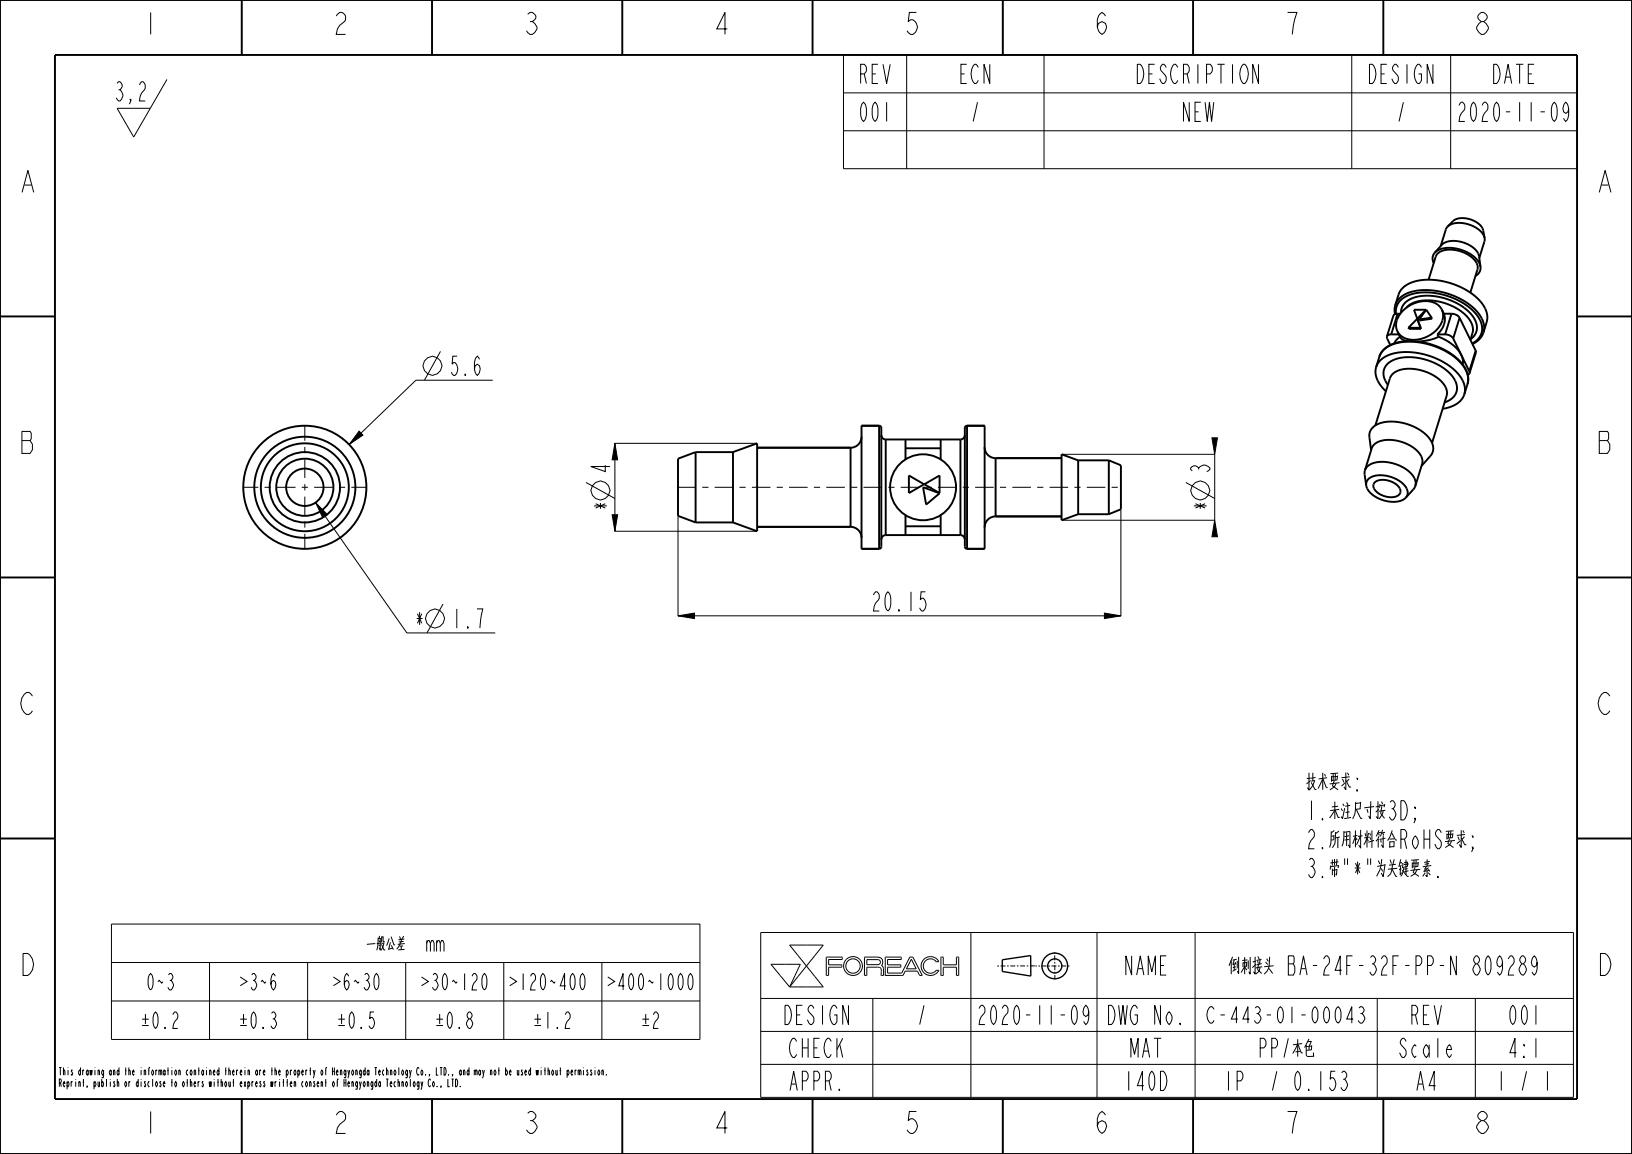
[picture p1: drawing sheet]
<svg xmlns="http://www.w3.org/2000/svg" width="297mm" height="210mm" viewBox="0 0 297 210" stroke-linecap="round" stroke-linejoin="round" font-family="sans-serif">
<g fill="none" stroke="#000" stroke-width=".18">
<path d="M21.3 15.2l.3-.3a.78 .78 0 0 1 .6 .6 .78 .78 0 0 1-.4 .8l.3 .3a1.2 1.2 0 0 1-.3 1.8h-.2l-.4-.6M21.6 16.3h.2M23.8 18.4l-.1-.3h.1v.3l-.3 .6M25.4 15.5l.4-.6h.2a1.25 1.25 0 0 1-.2 2l-.3 .6-.1 .9h1M30.4 14.5l-6.1 10.4-3-5.2h6.1M153.5 10h133.5v20.7h-133.5zM153.5 16.9h133.5M165 10v20.7M190 10v20.7M246 10v20.7M264 10v20.7M153.5 23.8h133.5"/>
<path d="M65.4 78.5l.6 .7-2.5 1.7zM80.2 63.9l-3 5.3M89.7 69.2h-14l-12.2 11.7M220.6 79.7h1l-.5 3zM57.4 91.5l2.2 2.1-.9 .6zM57.4 91.5l16.6 23.7h16.1M106.7 87.8l5.2 2.9M111.4 93.7h1l-.5 3zM111.9 96.7h25.8M111.9 80.7h25.8M111.9 80.7l.5 3h-1zM111.9 80.7v16"/>
<path d="M123.4 93.9v18.2M193.3 94.7h27.8M193.3 82.7h27.8M204 92.7v19.4M215.8 87.8l5.3 2.9M221.1 94.7l.5 3h-1zM221.1 82.6v12.1M80.6 109.9l-2.9 5.3M123.4 112.1l3-.5v1zM123.4 112.1h80.6M201 111.6l3 .5-3 .5zM20.3 168.2h107.1v21h-107.1z"/>
<path d="M20.3 175.2h107.1M38.1 175.2v14M56 175.2v14M73.8 175.2v14M78.3 171.7l.3-.5h.2l.2 .5v1.5M79.5 171.7l.2-.5h.2l.2 .5v1.5M79.5 171.2v2M80.1 171.7l.3-.5h.2l.2 .5v1.5M91.7 175.2v14M109.5 175.2v14M138.4 169.7h147.9v30h-147.9zM140.3 175.5h5.3l-1.9 4.1z"/>
<path d="M143.7 172h6.1l-3 3.8zM146.8 175.8l3 3.8h-6.1M146.8 175.8l-3.1 3.8M150.8 177.5v-1.5h2.4v-.4h-2.4v-1h2.4l.1-.4h-2.9v3.3h.4M157.8 174.6l2.1 .1 .3 .1v.4l-.4 .3h-2zM157.8 177.5v-1.5h1.9l.4 .1 .2 .2 .1 1.2h.4M160.8 177.5v-1.3l-.4-.5 .2-.6-.2-.7-.7-.2h-2.3l-.1 3.3h.5M164.3 177.5h.1M165.9 174.6l.8 1.7h-1.7zM166.1 174.2h-.5l-1.5 2.9h-2.6v-1.1h2.4v-.4h-2.4v-1h2.5v-.4h-2.9v3.3h3.2M166.1 174.2h.1M166.1 174.2l1.7 3.3h-.4l-.4-.8h-2.3l-.4 .8"/>
<path d="M170.4 175l-.7-.5h-.8l-.6 .5-.3 .8 .3 .8 .6 .4h.8l.7-.4M170.4 176.6h.1M170.4 175h.1M170.4 176.6h.4M170.4 175h.5l-.4-.5-.5-.3-.7-.1-.7 .1-.5 .4-.3 .5-.2 .5 .1 .7 .5 .8 1 .4 1-.2 .7-.7M170.8 176.6h.1M171.2 174.2h.5v1.4h2.4v-1.4h.4v3.3h-.4v-1.5h-2.4v1.5h-.5zM176.7 169.7v30M199.6 169.7v30M217.5 169.7v30M20.3 182.2h107.1M138.4 181.7h147.9"/>
<path d="M138.4 187.7h147.9M138.4 193.7h147.9M158.8 181.7v18M250.6 181.7v18M268.5 181.7v18"/>
<circle cx="78.7" cy="66.6" r="1.72"/>
<circle cx="109.3" cy="89.3" r="1.72"/>
<circle cx="218.4" cy="89.3" r="1.72"/>
<circle cx="79.1" cy="112.6" r="1.72"/>
<circle cx="155.2" cy="175.8" r="1.31"/>
<circle cx="155.2" cy="175.8" r="1.71"/>
</g>
<path d="M57.4 91.5l2.2 2.1-.9 .6zM65.4 78.5l.6 .7-2.5 1.7zM111.9 80.7l.5 3h-1zM111.4 93.7h1l-.5 3zM220.6 79.7h1l-.5 3zM221.1 94.7l.5 3h-1zM123.4 112.1l3-.5v1zM201 111.6l3 .5-3 .5z" fill="#000"/>
<g fill="none" stroke="#000" stroke-width=".35">
<path d="M0 0h297v210h-297zM10 10h277v190h-277zM44 .1v10M78.6 .1v10M113.2 .1v10M147.9 .1v10M182.5 .1v10M217.1 .1v10M251.7 .1v10M0 57.6h10M253.9 57.2a3.3 3.3 0 0 1 2.6-4 12.7 12.7 0 0 1 12.8 4.2 3.3 3.3 0 0 1-1.3 5.2M254.1 57.1a3.2 3.2 0 0 1 2.6-3.5 12.2 12.2 0 0 1 12.3 4.1 3.1 3.1 0 0 1-1.1 4.8"/>
<path d="M254.3 57.1l-1.1 3.8M254.3 57.1l-.5 .1-.2 .2-1.2 3.8M254.3 57.1h.5M255 56.9a3.1 3.1 0 0 1 2.9-2.9 10.9 10.9 0 0 1 10.2 3.7 2.69 2.69 0 0 1-.5 4M255.9 56a5.8 5.8 0 0 1 5.4-1.2 8.8 8.8 0 0 1 6.5 4 2.53 2.53 0 0 1 .2 1.8l-.4 1.2M256.3 59.6l.1 .2h2.2M256.3 59.6h2.2l.1 .2M258.8 57.4l-.8 .8-.1-.2M259.5 56.4l-3.2 3.2M259.5 56.4h-2.2l1.3 3.4M259.5 56.4h.1M259.6 56.4l.9 1.4"/>
<path d="M259.6 56.4l-1.3 1.7M260.5 57.8l.1 .2-2.3 .3v-.2M260.5 57.8l-2.2 .3M264.2 57.1h-1.4a3.5 3.5 0 0 1-1.2 3.8M264.2 57.1a1.74 1.74 0 0 1 1.4 .7M264.2 57.1l-1.2 3.8M265.6 57.8l-1.1 3.8M265.6 57.8l3 6M287 57.6h10M156.8 79.5a2 2 0 0 1-2 2M156.8 77.5h3.2M160 77.5v22.4"/>
<path d="M160 77.5l.3 .2 .1 .2v21.6l-.2 .3-.2 .1M160.4 79.2a.8 .8 0 0 0 .8 .8M161.2 80v17.4M161.2 80h13.6M164.8 80v3.6M171.2 80v3.6M174.8 80v17.4M175.6 79.2a.8 .8 0 0 1-.8 .8M176 77.5l-.4 .2v.2v21.6l.2 .3 .2 .1M176 77.5h3.2M176 77.5v22.4M251.8 63.7a7.9 7.9 0 0 1 6.9-1.5 11.3 11.3 0 0 1 8.1 5.1 3.5 3.5 0 0 1 .3 2.6 4.5 4.5 0 0 0-2-4.6 12.8 12.8 0 0 0-11.8-2.6 3.7 3.7 0 0 0-2.3 2.2z"/>
<path d="M252.4 61.2v.3l.6 1.3M252.6 70a2.77 2.77 0 0 1 1.4-4.7 10.4 10.4 0 0 1 10.5 3.5 2.73 2.73 0 0 1-1.6 4.4M252.9 68.9a3.2 3.2 0 0 1 3.2-1.8 7.9 7.9 0 0 1 7 3.4 2.13 2.13 0 0 1 .2 1.5M253.2 60.9h1.4M253.2 60.9l-.5 .1-.3 .2M254.8 61.3l-.7 .6-.4 .6M254.8 61.4l.5 .4 .8 .3M261.6 60.9h1.4M261.6 60.9l.2 .4M261.8 61.3l-1.7 .6-2.1 .3M261.8 61.3a6.6 6.6 0 0 1 4.4 4.1v.9M263 60.9a1.74 1.74 0 0 1 1.5 .7"/>
<path d="M264.5 61.6l2.9 6M267.4 67.6v.3M267.4 67.9l-.3 .3M268.6 63.8l-1.2 3.8M268.6 63.8v.4l-1.2 3.7M137.8 95.9h17M137.8 81.5h17M154.8 81.5v14.4M154.8 95.9a2 2 0 0 1 2 2M156.8 99.9h3.2M161.2 97.4a.8 .8 0 0 0-.8 .8M161.2 97.4h13.6"/>
<path d="M164.8 95.8h6.4M164.8 93.7v3.7M164.8 81.6h6.4M165.4 86.5l2.8 1.6-2.8 1.6zM168 88.7l3 1.1-2.5 2zM168.2 88.1l2.8-1.6v3.2zM171.2 93.7v3.7M174.8 97.4a.8 .8 0 0 1 .8 .8M176 99.9h3.2M179.2 81.4a2 2 0 0 0 2 2M181.2 94a2 2 0 0 0-2 2M181.2 94h12"/>
<path d="M181.2 83.4h12M181.2 83.4v10.6M0 105.1h10M287 105.1h10M0 152.6h10M287 152.6h10M44 200.1v10M78.6 200.1v10M113.2 200.1v10M147.9 200.1v10M182.5 200.1v10M217.1 200.1v10"/>
<path d="M251.7 200.1v10"/>
<circle cx="55.5" cy="88.7" r="9.2"/>
</g>
<g fill="none" stroke="#000" stroke-width=".25">
<path d="M187.6 173.9v3.7l-5.2-.8v-2.1l5.2-.8"/>
<circle cx="192" cy="175.8" r="2.34"/>
<circle cx="192" cy="175.8" r="1.29"/>
</g>
<path d="M181.5 175.8h6.8M191.9 173.3l.1 5M194.6 175.8h-6.2" fill="none" stroke="#000" stroke-width=".18" stroke-dasharray=".3 .3 .9 .3" stroke-linecap="butt"/>
<!-- layer: 02___PRT_ALL_AXES -->
<g fill="none" stroke="#000" stroke-width=".35">
<path d="M253.9 55.5l.6-1.9a4.4 4.4 0 0 1 3.9-2.6 12.9 12.9 0 0 1 11.5 4.5 3.7 3.7 0 0 1 .7 3.1l-.6 1.9M260 50.9l1.3-4.2a2.61 2.61 0 0 1 2.8-1.3 5.3 5.3 0 0 1 4.8 2.9v.7l-1.3 4.2M261.1 46l1.3-1.4a4.5 4.5 0 0 1 4.9 0l1.1 .7 .6 .8 .4 2.5M261.1 46a1.62 1.62 0 0 0-.2 1.9M261.1 46a5.1 5.1 0 0 1 5.4-.3 4.4 4.4 0 0 1 2.9 2.9M262.4 56.3a3.7 3.7 0 0 1-1.8 4.5 4.8 4.8 0 0 1-5.8 .1l-.5-.6M262.4 56.3a3.7 3.7 0 0 0-4.6-1.3 4.8 4.8 0 0 0-3.7 4.5l.2 .8M262.4 56.3l.4 .8M263.4 41.2a4.6 4.6 0 0 1 5.2 .2l1.1 .9 .5 1M263.4 41.2l1-1a4 4 0 0 1 4.8 .6l.7 .9 .3 1.6M263.4 41.2l-.3 .5-.9 3.1M269.4 48.6a1.64 1.64 0 0 1-.9 1.6"/>
<path d="M270.2 43.3v.5l-1 3.1M160 77.5h-3.2v22.4h3.2M176 77.5h3.2v22.4h-3.2M250.4 66.8a4.4 4.4 0 0 1 3.9-2.6 12.9 12.9 0 0 1 11.5 4.4 3.7 3.7 0 0 1 .7 3.2M250.4 66.8a4.5 4.5 0 0 0 1.8 4.4M251 64.9l-.6 1.9M252.9 68.9l-2.6 8.5M254.3 60.3l.5 1.1M263.3 72l-2.7 8.6M266.5 71.8a4.4 4.4 0 0 1-4 2.6M267.1 69.9l-.6 1.9M126.6 95.1h6.8"/>
<path d="M126.6 82.3h6.8M126.6 82.3l-3.2 1.2v10.4l3.2 1.2M126.6 82.3v12.8M133.4 82.3l4.4-1.6v16l-4.4-1.6M133.4 82.3v12.8M137.8 95.9h17M137.8 81.5h17M181.2 94h12M181.2 83.4h12M196.2 83.8l-3-1.1v12l3-1.1M196.2 83.8v9.8M196.2 93.6h5.6"/>
<path d="M196.2 83.8h5.6M201.8 83.8l2.2 .9v8l-2.2 .9M201.8 83.8v9.8M248.4 85.6l1.2-4a3.1 3.1 0 0 1 3.3-1.6 6.7 6.7 0 0 1 5.8 3.2l.1 1-1.2 4.2M248.4 85.6l-.1 .6 .3 2.1M248.4 85.6a3.1 3.1 0 0 1 3.3-1.6 6.7 6.7 0 0 1 5.8 3.2l.1 .6v.6M248.6 88.4a1.84 1.84 0 0 1 2.1-1.9 5.6 5.6 0 0 1 5.4 2.6 1.37 1.37 0 0 1-.3 1.5M248.6 88.4a4.7 4.7 0 0 0 4.2 2.9l1.8-.1 .6-.2 .6-.4M249.5 81.9l-.3-2.3a2.51 2.51 0 0 1 2.3-2.7 9 9 0 0 1 8.9 3.3 2.26 2.26 0 0 1-.1 2.8l-1.6 1.8M250.2 87.8a3.4 3.4 0 0 1 4.6 1.4 1.25 1.25 0 0 1-1.5 1.3 3.4 3.4 0 0 1-3.4-2l.1-.4zM257.6 88.4l-.3 .5-1.5 1.7"/>
<circle cx="55.5" cy="88.7" r="11.2"/>
<circle cx="55.5" cy="88.7" r="8"/>
<circle cx="55.5" cy="88.7" r="6.4"/>
<circle cx="55.5" cy="88.7" r="5.2"/>
<circle cx="55.5" cy="88.7" r="3.4"/>
<circle cx="168" cy="88.7" r="6"/>
</g>
<path d="M123.3 88.7h80.8" fill="none" stroke="#000" stroke-width=".18" stroke-dasharray="1.1 1.1 3.4 1.1" stroke-dashoffset="2.3" stroke-linecap="butt"/>
<path d="M55.5 88.7v11.3M55.5 88.7v-11.3M55.5 88.7h-11.3M55.5 88.7h11.3" fill="none" stroke="#000" stroke-width=".18" stroke-dasharray="1.1 1.1 3.4 1.1" stroke-dashoffset=".6" stroke-linecap="butt"/>
<g font-size="5.2">
<text x="26.1" y="6.3">1</text>
<text x="60.7" y="6.3">2</text>
<text x="95.4" y="6.3">3</text>
<text x="130" y="6.3">4</text>
<text x="164.6" y="6.3">5</text>
<text x="199.2" y="6.3">6</text>
<text x="233.9" y="6.3">7</text>
<text x="268.5" y="6.3">8</text>
<text x="3.8" y="35">A</text>
<text x="290.8" y="35">A</text>
<text x="3.8" y="82.5">B</text>
<text x="290.8" y="82.5">B</text>
<text x="3.8" y="130">C</text>
<text x="290.8" y="130">C</text>
<text x="3.8" y="177.5">D</text>
<text x="290.8" y="177.5">D</text>
<text x="26.1" y="206.3">1</text>
<text x="60.7" y="206.3">2</text>
<text x="95.4" y="206.3">3</text>
<text x="130" y="206.3">4</text>
<text x="164.6" y="206.3">5</text>
<text x="199.2" y="206.3">6</text>
<text x="233.9" y="206.3">7</text>
<text x="268.5" y="206.3">8</text>
</g>
<g font-size="4.6">
<text x="155.8" y="15.2">REV</text>
<text x="174.1" y="15.2">ECN</text>
<text x="205.5" y="15.2">DESCRIPTION</text>
<text x="248.2" y="15.2">DESIGN</text>
<text x="270.9" y="15.2">DATE</text>
<text x="155.8" y="22.1">001</text>
<text x="176.4" y="22.1">/</text>
<text x="81.6" y="68.3">5.6</text>
<text x="111" y="86.3" transform="rotate(-90 111 86.3)">4</text>
<text x="220.2" y="86.3" transform="rotate(-90 220.2 86.3)">3</text>
<text x="111" y="93.1" transform="rotate(-90 111 93.1)">*</text>
<text x="220.2" y="93.1" transform="rotate(-90 220.2 93.1)">*</text>
<text x="158.4" y="111.2">20.15</text>
<text x="75.3" y="114.3">*</text>
<text x="82.1" y="114.3">1.7</text>
<text x="237.6" y="144">技术要求:</text>
<text x="237.6" y="149.2">1.未注尺寸按3D;</text>
<text x="237.6" y="154.5">2.所用材料符合RoHS要求;</text>
<text x="237.6" y="159.7">3.带&quot;*&quot;为关键要素.</text>
<text x="204" y="177.4">NAME</text>
<text x="216.7" y="177.4">倒刺接头 BA-24F-32F-PP-N 809289</text>
<text x="141.8" y="186.4">DESIGN</text>
<text x="166.6" y="186.4">/</text>
<text x="200.6" y="186.4">DWG No.</text>
<text x="256.2" y="186.4">REV</text>
<text x="274" y="186.4">001</text>
<text x="143" y="192.4">CHECK</text>
<text x="205.2" y="192.4">MAT</text>
<text x="228.6" y="192.4">PP本色</text>
<text x="232.9" y="192.4">/</text>
<text x="253.9" y="192.4">Scale</text>
<text x="274" y="192.4">4:1</text>
<text x="143" y="198.4">APPR.</text>
<text x="204" y="198.4">140D</text>
<text x="222.3" y="198.4">IP</text>
<text x="230.9" y="198.4">/ 0.153</text>
<text x="257.3" y="198.4">A4</text>
<text x="272.1" y="198.4">1</text>
<text x="276.3" y="198.4">/ 1</text>
</g>
<g font-size="4.5">
<text x="214.6" y="22.1">NEW</text>
<text x="253.9" y="22.1">/</text>
<text x="264.1" y="22.1">2020-11-09</text>
<text x="176.8" y="186.4">2020-11-09</text>
</g>
<g font-size="3.9">
<text x="62.1" y="173.2">一般公差</text>
<text x="26.3" y="180.2">0~3</text>
<text x="42.2" y="180.2">＞3~6</text>
<text x="59.1" y="180.2">＞6~30</text>
<text x="75" y="180.2">＞30~120＞120~400＞400~1000</text>
<text x="24.3" y="187.2">±0.2</text>
<text x="42.2" y="187.2">±0.3</text>
<text x="60" y="187.2">±0.5</text>
<text x="77.9" y="187.2">±0.8</text>
<text x="95.7" y="187.2">±1.2</text>
<text x="115.5" y="187.2">±2</text>
<text x="218.1" y="186.2">C-443-01-00043</text>
</g>
<g font-size="1.8">
<text x="10.6" y="195.7">This drawing and the information contained therein are the property of</text>
<text x="10.6" y="197.8">Reprint, publish or disclose to others without express written consent of</text>
<text x="60.3" y="195.7">Hengyongda Technology Co., LTD., and may not be used without permission.</text>
<text x="62.4" y="197.8">Hengyongda Technology Co., LTD.</text>
</g>
</svg>
